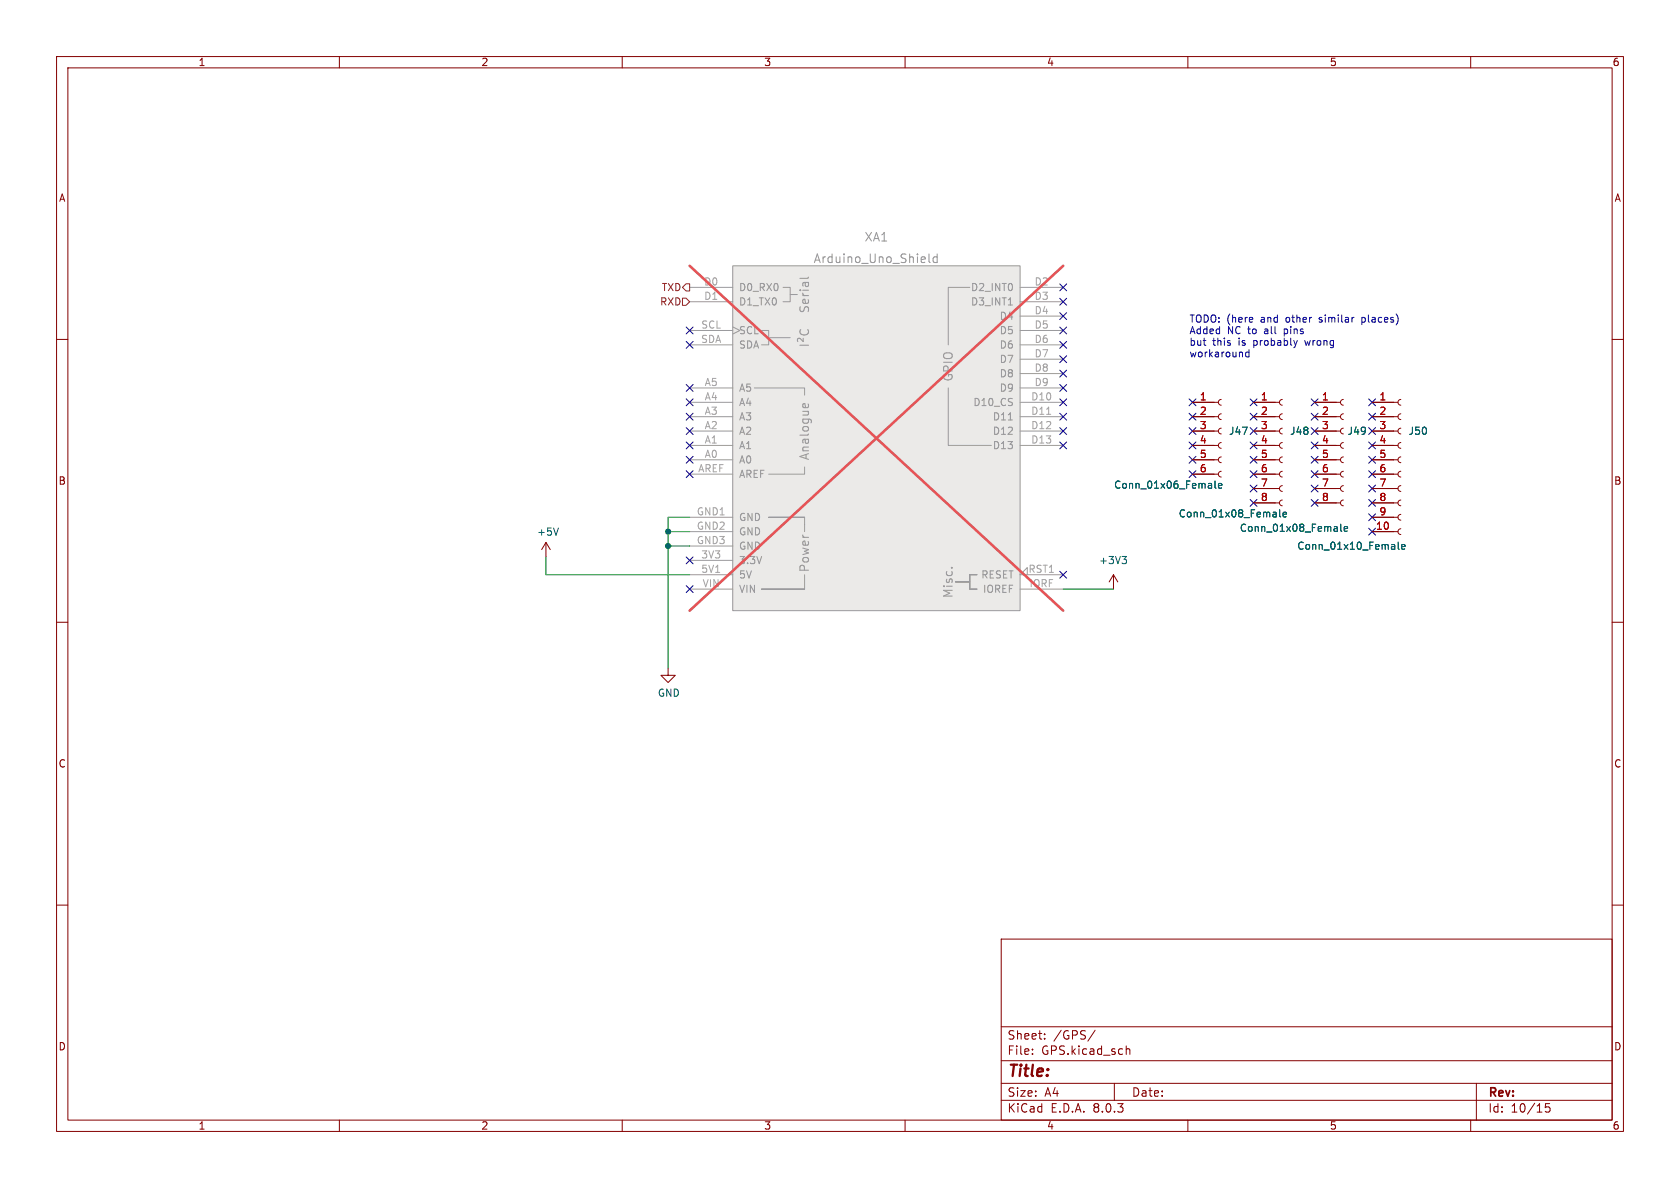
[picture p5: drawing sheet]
<svg xmlns="http://www.w3.org/2000/svg" width="297mm" height="210mm" viewBox="0 0 297 210" stroke-linecap="round" stroke-linejoin="round" font-family="sans-serif">
<g fill="none" stroke="#840000" stroke-width=".18">
<path d="M10 10h277v190h-277zM12 12h273v186h-273zM60 10v2M110 10v2M160 10v2M210 10v2M260 10v2M10 60h2M285 60h2M210.8 78.7h4.6M210.8 76.2h4.6M210.8 73.7h4.6"/>
<path d="M210.8 71.1h4.6M215.9 78.2l-.4 .2-.1 .3 .1 .4 .4 .1M215.9 75.7l-.4 .1-.1 .4 .1 .4 .4 .1M215.9 73.2l-.4 .1-.1 .4 .1 .3 .4 .2M215.9 70.6l-.4 .2-.1 .3 .1 .4 .4 .1M221.6 78.7h4.6M221.6 76.2h4.6M221.6 73.7h4.6M221.6 71.1h4.6M226.7 78.2l-.4 .2-.1 .3 .1 .4 .4 .1M226.7 75.7l-.4 .1-.1 .4 .1 .4 .4 .1M226.7 73.2l-.4 .1-.1 .4 .1 .3 .4 .2"/>
<path d="M226.7 70.6l-.4 .2-.1 .3 .1 .4 .4 .1M232.4 78.7h4.6M232.4 76.2h4.6M232.4 73.7h4.6M232.4 71.1h4.6M237.5 78.2l-.4 .2-.1 .3 .1 .4 .4 .1M237.5 75.7l-.4 .1-.1 .4 .1 .4 .4 .1M237.5 73.2l-.4 .1-.1 .4 .1 .3 .4 .2M237.5 70.6l-.4 .2-.1 .3 .1 .4 .4 .1M242.6 78.7h4.5M242.6 76.2h4.5M242.6 73.7h4.5"/>
<path d="M242.6 71.1h4.5M247.6 78.2l-.3 .2-.2 .3 .2 .4 .3 .1M247.6 75.7l-.3 .1-.2 .4 .2 .4 .3 .1M247.6 73.2l-.3 .1-.2 .4 .2 .3 .3 .2M247.6 70.6l-.3 .2-.2 .3 .2 .4 .3 .1M96.5 95.9l-.7 1.3M96.5 95.9v2.5M96.5 95.9l.8 1.3M210.8 83.8h4.6M210.8 81.3h4.6M215.9 83.3l-.4 .2-.1 .3 .1 .4 .4 .1M215.9 80.8l-.4 .1-.1 .4 .1 .3 .4 .2"/>
<path d="M221.6 88.9h4.6M221.6 86.4h4.6M221.6 83.8h4.6M221.6 81.3h4.6M226.7 88.4l-.4 .1-.1 .4 .1 .4 .4 .1M226.7 85.9l-.4 .1-.1 .4 .1 .3 .4 .2M226.7 83.3l-.4 .2-.1 .3 .1 .4 .4 .1M226.7 80.8l-.4 .1-.1 .4 .1 .3 .4 .2M232.4 88.9h4.6M232.4 86.4h4.6M232.4 83.8h4.6M232.4 81.3h4.6"/>
<path d="M237.5 88.4l-.4 .1-.1 .4 .1 .4 .4 .1M237.5 85.9l-.4 .1-.1 .4 .1 .3 .4 .2M237.5 83.3l-.4 .2-.1 .3 .1 .4 .4 .1M237.5 80.8l-.4 .1-.1 .4 .1 .3 .4 .2M242.6 94h4.5M242.6 91.4h4.5M242.6 88.9h4.5M242.6 86.4h4.5M242.6 83.8h4.5M242.6 81.3h4.5M247.6 93.5l-.3 .1-.2 .4 .2 .3 .3 .2M247.6 90.9l-.3 .2-.2 .3 .2 .4 .3 .1"/>
<path d="M247.6 88.4l-.3 .1-.2 .4 .2 .4 .3 .1M247.6 85.9l-.3 .1-.2 .4 .2 .3 .3 .2M247.6 83.3l-.3 .2-.2 .3 .2 .4 .3 .1M247.6 80.8l-.3 .1-.2 .4 .2 .3 .3 .2M10 110h2M118.1 118.1v1.3h1.3l-1.3 1.3-1.3-1.3h1.3M196.8 101.6l-.7 1.3M196.8 101.6v2.5M196.8 101.6l.8 1.3M285 110h2M10 160h2M285 160h2"/>
<path d="M177 166h108v32h-108zM60 198v2M110 198v2M160 198v2M177 194.5h108M177 191.5h108M177 187.5h108M177 181.5h108M182.5 186.3v.1M182.5 185.5v.1M184.7 183.6v.1M184.7 182.8v.1"/>
<path d="M193.6 182.1l-1.3 2M197 191.5v3M199.1 184.9v1.5M199.1 185.5l.2-.1 .4 .1v.9M210 198v2M260 198v2M261 191.5v6.5M274 195.1h-.8v.7l.2-.1h.5l.1 .3v.5l-.3 .1-.5-.1"/>
</g>
<path d="M98.7 93.3l-.4 1.3M198.4 98.4h.7l-.4 .5M198.9 98.9l.2 .2v.3l-.2 .2M214.8 85v1.1l.2 .2M215.4 85.9l.6-.1v-.3h-.4l-.2 .1 .1 .6h.5M226.2 90.1v1.1l.2 .2M226.8 91l.6-.2v-.2l-.4-.1-.2 .2 .1 .6h.5M237 92.7v1l.2 .2M237.6 93.5l.6-.1v-.3h-.4l-.2 .2 .1 .6h.5M247.2 95.8v1.1l.2 .2M247.8 96.7l.6-.1-.1-.3h-.3l-.2 .1 .1 .6h.4" fill="none" stroke="#006464" stroke-width=".18"/>
<path d="M129.5 47h50.8v61h-50.8z" fill="#ebeae8"/>
<g fill="none" stroke="#9c9b98" stroke-width=".18">
<path d="M121.9 50.8h7.6M121.9 53.3h7.6M121.9 58.4h7.6M129.5 47h50.8v61h-50.8zM129.5 57.8l1.3 .6-1.3 .7M134.6 58.4h1.3v2.6h-1.3M135.9 59.7h3.8M138.4 50.8h1.3v2.5h-1.3M139.7 52.1h1.3M171.4 50.8h-3.8v10.2M180.3 50.8h7.7M180.3 53.3h7.7"/>
<path d="M180.3 55.9h7.7M180.3 58.4h7.7M121.9 78.7h7.6M121.9 76.2h7.6M121.9 73.7h7.6M121.9 71.1h7.6M121.9 68.6h7.6M121.9 61h7.6M133.3 68.6h8.9v1.3M167.6 68.6v10.1h7.7M180.3 78.7h7.7M180.3 76.2h7.7"/>
<path d="M180.3 73.7h7.7M180.3 71.1h7.7M180.3 68.6h7.7M180.3 61h7.7M180.3 63.5h7.7M180.3 66h7.7M121.9 99.1h7.6M121.9 81.3h7.6M121.9 83.8h7.6M121.9 91.4h7.6M121.9 94h7.6M121.9 96.5h7.6"/>
<path d="M135.9 91.4h6.3zM142.2 82.6v1.2h-6.3M142.2 91.4v2.6M121.9 101.6h7.6M121.9 104.1h7.6M134.6 104.1h7.6zM142.2 101.6v2.5M168.9 102.9h2.5zM171.4 101.6v2.5zM171.4 104.1h1.3zM171.4 101.6h1.3zM180.3 104.1h7.7"/>
<path d="M181.6 101.6v-1.3l-1.3 1.3h7.7"/>
</g>
<g fill="none" stroke="#9c9b98" stroke-width=".19">
<path d="M141.4 51.3h.2M141.5 54.2l-.1 .6 .3 .3 .4-.2 .3-.6h.4l.1 .2v.6M141.6 58.3a.61 .61 0 0 0-.1 .7 .61 .61 0 0 0 .8 .2 .57 .57 0 0 0 .6-.3 .57 .57 0 0 0-.1-.6M141.9 51.8l.1 .3 .2 .2M141.9 52.3h1M141.9 51.3h1M142 59.8v.6l-.5-.5a.31 .31 0 0 0-.5 .1v.4M142.3 49.9l.1 .5a.3 .3 0 0 0 .2 .3 .3 .3 0 0 0 .3-.3v-.5M142.9 53v.4l-.2 .2h-.7v-.6l.3-.1 .1 .7M142.9 49.9l-.9 .1v.6M142.9 49l-.2 .2h-1.3M141.4 61h1.5"/>
<path d="M142 72l-.1-.4 .4-.3 .1 .8M142.9 71.4v.6M168.2 100.4h.1"/>
</g>
<path d="M164.2 44.9v1.3l.2 .2M165.7 44.9v1.5M165.7 45.5l-.5-.1-.2 .3v.4l.1 .2h.6M178.3 53.9h.7M178.3 74.2h.7" fill="none" stroke="#939391" stroke-width=".18"/>
<path d="M185 73.2h.8" fill="none" stroke="#a5a4a2" stroke-width=".18"/>
<path d="M121.9 47l66.1 61M188 47l-66.1 61" fill="none" stroke="#e75356" stroke-width=".46"/>
<path d="M120.6 50.8l.7-.6h.6v1.2h-.6zM120.6 52.7h.7l.6 .6-.6 .7h-.7z" fill="none" stroke="#725600" stroke-width=".18"/>
<path d="M240.8 56.1v1.3M240.8 56.9l.1 .1M240.9 56.1l-.1 .1M220.8 61.8v1.3M220.8 62.3l-.4-.1-.2 .3 .1 .5h.5M229.3 60.2l-.3 .8" fill="none" stroke="#0000c2" stroke-width=".18"/>
<path d="M96.5 98.4v3.2h25.4M118.1 96.5h3.8M118.1 94h3.8M121.9 91.4h-3.8v26.7M188 104.1h8.8" fill="none" stroke="#009600" stroke-width=".18"/>
<g fill="none" stroke="#000084" stroke-width=".18">
<path d="M121.3 57.8l1.2 1.2M122.5 57.8l-1.2 1.2M187.4 50.2l1.2 1.2M187.4 52.7l1.2 1.2M187.4 55.3l1.2 1.2M187.4 57.8l1.2 1.2M188.6 50.2l-1.2 1.2M188.6 52.7l-1.2 1.2M188.6 55.3l-1.2 1.2M188.6 57.8l-1.2 1.2M121.3 73.1l1.2 1.2M121.3 60.4l1.2 1.2"/>
<path d="M121.3 78.1l1.2 1.2M121.3 75.6l1.2 1.2M121.3 70.5l1.2 1.2M121.3 68l1.2 1.2M122.5 73.1l-1.2 1.2M122.5 60.4l-1.2 1.2M122.5 78.1l-1.2 1.2M122.5 75.6l-1.2 1.2M122.5 70.5l-1.2 1.2M122.5 68l-1.2 1.2M187.4 75.6l1.2 1.2M187.4 78.1l1.2 1.2"/>
<path d="M187.4 60.4l1.2 1.2M187.4 70.5l1.2 1.2M187.4 73.1l1.2 1.2M187.4 62.9l1.2 1.2M187.4 65.4l1.2 1.2M187.4 68l1.2 1.2M188.6 75.6l-1.2 1.2M188.6 78.1l-1.2 1.2M188.6 60.4l-1.2 1.2M188.6 70.5l-1.2 1.2M188.6 73.1l-1.2 1.2M188.6 62.9l-1.2 1.2"/>
<path d="M188.6 65.4l-1.2 1.2M188.6 68l-1.2 1.2M210.2 70.5l1.2 1.2M210.2 75.6l1.2 1.2M210.2 78.1l1.2 1.2M210.2 73.1l1.2 1.2M211.4 70.5l-1.2 1.2M211.4 78.1l-1.2 1.2M211.4 75.6l-1.2 1.2M211.4 73.1l-1.2 1.2M221 73.1l1.2 1.2M221 70.5l1.2 1.2"/>
<path d="M221 75.6l1.2 1.2M221 78.1l1.2 1.2M222.2 73.1l-1.2 1.2M222.2 70.5l-1.2 1.2M222.2 75.6l-1.2 1.2M222.2 78.1l-1.2 1.2M231.8 75.6l1.2 1.2M231.8 73.1l1.2 1.2M231.8 70.5l1.2 1.2M231.8 78.1l1.2 1.2M233 75.6l-1.2 1.2M233 73.1l-1.2 1.2"/>
<path d="M233 70.5l-1.2 1.2M233 78.1l-1.2 1.2M242 70.5l1.2 1.2M242 73.1l1.2 1.2M242 75.6l1.2 1.2M242 78.1l1.2 1.2M243.2 73.1l-1.2 1.2M243.2 78.1l-1.2 1.2M243.2 70.5l-1.2 1.2M243.2 75.6l-1.2 1.2M121.3 80.7l1.2 1.2M121.3 98.5l1.2 1.2"/>
<path d="M121.3 83.2l1.2 1.2M122.5 80.7l-1.2 1.2M122.5 98.5l-1.2 1.2M122.5 83.2l-1.2 1.2M210.2 83.2l1.2 1.2M210.2 80.7l1.2 1.2M211.4 83.2l-1.2 1.2M211.4 80.7l-1.2 1.2M221 88.3l1.2 1.2M221 85.8l1.2 1.2M221 83.2l1.2 1.2M221 80.7l1.2 1.2"/>
<path d="M222.2 88.3l-1.2 1.2M222.2 85.8l-1.2 1.2M222.2 83.2l-1.2 1.2M222.2 80.7l-1.2 1.2M231.8 83.2l1.2 1.2M231.8 85.8l1.2 1.2M231.8 88.3l1.2 1.2M231.8 80.7l1.2 1.2M233 83.2l-1.2 1.2M233 85.8l-1.2 1.2M233 88.3l-1.2 1.2M233 80.7l-1.2 1.2"/>
<path d="M242 93.4l1.2 1.2M242 85.8l1.2 1.2M242 83.2l1.2 1.2M242 90.8l1.2 1.2M242 80.7l1.2 1.2M242 88.3l1.2 1.2M243.2 90.8l-1.2 1.2M243.2 93.4l-1.2 1.2M243.2 80.7l-1.2 1.2M243.2 83.2l-1.2 1.2M243.2 85.8l-1.2 1.2M243.2 88.3l-1.2 1.2"/>
<path d="M121.3 103.5l1.2 1.2M122.5 103.5l-1.2 1.2M187.4 101l1.2 1.2M188.6 101l-1.2 1.2"/>
</g>
<path d="M214.8 85v1.1l.2 .2M215.4 85.9l.6-.1v-.3h-.4l-.2 .1 .1 .6h.5M226.2 90.1v1.1l.2 .2M226.8 91l.6-.2v-.2l-.4-.1-.2 .2 .1 .6h.5M237 92.7v1l.2 .2M237.6 93.5l.6-.1v-.3h-.4l-.2 .2 .1 .6h.5M247.2 95.8v1.1l.2 .2M247.8 96.7l.6-.1-.1-.3h-.3l-.2 .1 .1 .6h.4" fill="none" stroke="#006464" stroke-width=".18"/>
<g fill="none" stroke="#840000" stroke-width=".18">
<path d="M210.8 71.1h3.8M210.8 73.7h3.8M210.8 76.2h3.8M210.8 78.7h3.8M221.6 71.1h3.8M221.6 73.7h3.8M221.6 76.2h3.8M221.6 78.7h3.8M232.4 71.1h3.8M232.4 73.7h3.8M232.4 76.2h3.8M232.4 78.7h3.8"/>
<path d="M242.6 71.1h3.8M242.6 73.7h3.8M242.6 76.2h3.8M242.6 78.7h3.8M210.8 81.3h3.8M210.8 83.8h3.8M221.6 81.3h3.8M221.6 83.8h3.8M221.6 86.4h3.8M221.6 88.9h3.8M232.4 81.3h3.8M232.4 83.8h3.8"/>
<path d="M232.4 86.4h3.8M232.4 88.9h3.8M242.6 81.3h3.8M242.6 83.8h3.8M242.6 86.4h3.8M242.6 88.9h3.8M242.6 94h3.8M242.6 91.4h3.8"/>
</g>
<g fill="#009600" stroke="#009600" stroke-width=".18">
<circle cx="118.1" cy="96.5" r=".46"/>
<circle cx="118.1" cy="94" r=".46"/>
</g>
<text font-size="2.8" fill="#840000" x="178" y="190.9">Title:</text>
<g font-size="2.1" fill="#939391">
<text x="143.8" y="46.7">Arduino_Uno_Shield</text>
<text x="152.8" y="42.9">XA1</text>
</g>
<g font-size="2.1" fill="#9c9b98">
<text x="168.7" y="67.6" transform="rotate(-90 168.7 67.6)">GPIO</text>
<text x="143.3" y="81.5" transform="rotate(-90 143.3 81.5)">Analogue</text>
<text x="143.3" y="101.3" transform="rotate(-90 143.3 101.3)">Power</text>
<text x="168.7" y="105.9" transform="rotate(-90 168.7 105.9)">Misc.</text>
</g>
<g font-size="2.1" fill="#840000">
<text x="178" y="184">Sheet:</text>
<text x="186.2" y="184">/GPS/</text>
<text x="178" y="186.7">File:</text>
<text x="184.1" y="186.7">GPS.kicad_sch</text>
<text x="178" y="196.9">KiCad</text>
<text x="178" y="194.1">Size:</text>
<text x="184.7" y="194.1">A4</text>
<text x="185.7" y="196.9">E.D.A.</text>
<text x="193.3" y="196.9">8.0.3</text>
<text x="200" y="194.1">Date:</text>
<text x="263" y="194.3">Rev:</text>
<text x="263" y="196.9">Id:</text>
<text x="267.1" y="196.9">10/15</text>
</g>
<g font-size="1.8" fill="#840000">
<text x="35" y="11.9">1</text>
<text x="85" y="11.9">2</text>
<text x="135" y="11.9">3</text>
<text x="185" y="11.9">4</text>
<text x="235" y="11.9">5</text>
<text x="285" y="11.9">6</text>
<text x="10.3" y="35.9">A</text>
<text x="285.3" y="35.9">A</text>
<text x="10.3" y="85.9">B</text>
<text x="285.3" y="85.9">B</text>
<text x="10.3" y="135.9">C</text>
<text x="285.3" y="135.9">C</text>
<text x="10.3" y="185.9">D</text>
<text x="285.3" y="185.9">D</text>
<text x="35" y="199.9">1</text>
<text x="85" y="199.9">2</text>
<text x="135" y="199.9">3</text>
<text x="185" y="199.9">4</text>
<text x="235" y="199.9">5</text>
<text x="285" y="199.9">6</text>
</g>
<g font-size="1.8" fill="#725600">
<text x="116.9" y="51.7">TXD</text>
<text x="116.6" y="54.2">RXD</text>
</g>
<g font-size="1.8" fill="#a5a4a2">
<text x="124.4" y="50.5">D0</text>
<text x="124.4" y="53.1">D1</text>
<text x="182.8" y="50.5">D2</text>
<text x="182.8" y="53.1">D3</text>
<text x="123.9" y="58.2">SCL</text>
<text x="182.8" y="55.6">D4</text>
<text x="182.8" y="58.2">D5</text>
<text x="123.8" y="60.7">SDA</text>
<text x="182.8" y="60.7">D6</text>
<text x="182.8" y="63.2">D7</text>
<text x="182.8" y="65.8">D8</text>
<text x="124.5" y="70.9">A4</text>
<text x="124.5" y="68.3">A5</text>
<text x="182.2" y="70.9">D10</text>
<text x="182.8" y="68.3">D9</text>
<text x="124.5" y="75.9">A2</text>
<text x="124.5" y="73.4">A3</text>
<text x="182.2" y="73.4">D11</text>
<text x="182.2" y="75.9">D12</text>
<text x="123.3" y="83.6">AREF</text>
<text x="124.5" y="81">A0</text>
<text x="124.5" y="78.5">A1</text>
<text x="182.2" y="78.5">D13</text>
<text x="123.1" y="91.2">GND1</text>
<text x="123.1" y="93.7">GND2</text>
<text x="123.1" y="96.3">GND3</text>
<text x="123.9" y="98.8">3V3</text>
<text x="123.9" y="101.3">5V1</text>
<text x="181.7" y="101.3">RST1</text>
<text x="124.1" y="103.9">VIN</text>
<text x="181.9" y="103.9">IORF</text>
</g>
<g font-size="1.8" fill="#939391">
<text x="130.6" y="51.7">D0_RX0</text>
<text x="171.6" y="51.7">D2_INT0</text>
<text x="130.6" y="54.2">D1_TX0</text>
<text x="130.6" y="59.3">SCL</text>
<text x="171.6" y="54.2">D3_INT1</text>
<text x="176.6" y="56.7">D4</text>
<text x="176.6" y="59.3">D5</text>
<text x="130.6" y="61.8">SDA</text>
<text x="176.6" y="61.8">D6</text>
<text x="176.6" y="64.4">D7</text>
<text x="130.6" y="72">A4</text>
<text x="130.6" y="69.4">A5</text>
<text x="172" y="72">D10_CS</text>
<text x="176.6" y="66.9">D8</text>
<text x="176.6" y="69.4">D9</text>
<text x="130.6" y="77.1">A2</text>
<text x="130.6" y="74.5">A3</text>
<text x="175.4" y="74.5">D11</text>
<text x="175.4" y="77.1">D12</text>
<text x="130.6" y="82.1">A0</text>
<text x="130.6" y="79.6">A1</text>
<text x="175.4" y="79.6">D13</text>
<text x="130.6" y="84.7">AREF</text>
<text x="130.6" y="92.3">GND</text>
<text x="130.6" y="94.8">GND</text>
<text x="130.6" y="99.9">3.3V</text>
<text x="130.6" y="97.4">GND</text>
<text x="130.6" y="102.5">5V</text>
<text x="130.6" y="105">VIN</text>
<text x="173.4" y="102.5">RESET</text>
<text x="173.7" y="105">IOREF</text>
</g>
<g font-size="1.8" fill="#0000c2">
<text x="210.2" y="57.1">TODO: (here</text>
<text x="210.2" y="59.2">Added</text>
<text x="217" y="59.2">NC to</text>
<text x="223" y="57.1">and</text>
<text x="223.8" y="59.2">all</text>
<text x="227.4" y="59.2">pins</text>
<text x="227.6" y="57.1">other</text>
<text x="233.7" y="57.1">similar</text>
<text x="241.4" y="57.1">places)</text>
<text x="210.2" y="61.2">but</text>
<text x="210.2" y="63.3">workaround</text>
<text x="214.4" y="61.2">this</text>
<text x="219.1" y="61.2">is</text>
<text x="221.9" y="61.2">probably</text>
<text x="231.2" y="61.2">wrong</text>
</g>
<g font-size="1.8" fill="#a90000">
<text x="212" y="70.9">1</text>
<text x="222.8" y="70.9">1</text>
<text x="233.6" y="70.9">1</text>
<text x="243.8" y="70.9">1</text>
<text x="212" y="73.4">2</text>
<text x="212" y="75.9">3</text>
<text x="222.8" y="73.4">2</text>
<text x="222.8" y="75.9">3</text>
<text x="233.6" y="73.4">2</text>
<text x="233.6" y="75.9">3</text>
<text x="243.8" y="73.4">2</text>
<text x="243.8" y="75.9">3</text>
<text x="212" y="78.5">4</text>
<text x="212" y="81">5</text>
<text x="212" y="83.6">6</text>
<text x="222.8" y="78.5">4</text>
<text x="222.8" y="81">5</text>
<text x="222.8" y="83.6">6</text>
<text x="233.6" y="78.5">4</text>
<text x="233.6" y="81">5</text>
<text x="233.6" y="83.6">6</text>
<text x="243.8" y="78.5">4</text>
<text x="243.8" y="81">5</text>
<text x="243.8" y="83.6">6</text>
<text x="222.8" y="86.1">7</text>
<text x="222.8" y="88.6">8</text>
<text x="233.6" y="86.1">7</text>
<text x="233.6" y="88.6">8</text>
<text x="243.8" y="86.1">7</text>
<text x="243.8" y="88.6">8</text>
<text x="243.2" y="93.7">10</text>
<text x="243.8" y="91.2">9</text>
</g>
<g font-size="1.8" fill="#006464">
<text x="217.2" y="77.1">J47</text>
<text x="228" y="77.1">J48</text>
<text x="238.1" y="77.1">J49</text>
<text x="248.9" y="77.1">J50</text>
<text x="196.9" y="86.6">Conn_01x06_Female</text>
<text x="94.9" y="94.9">+5V</text>
<text x="208.3" y="91.7">Conn_01x08_Female</text>
<text x="219.1" y="94.2">Conn_01x08_Female</text>
<text x="194.2" y="99.9">+3V3</text>
<text x="229.2" y="97.4">Conn_01x10_Female</text>
<text x="116.2" y="123.4">GND</text>
</g>
</svg>
